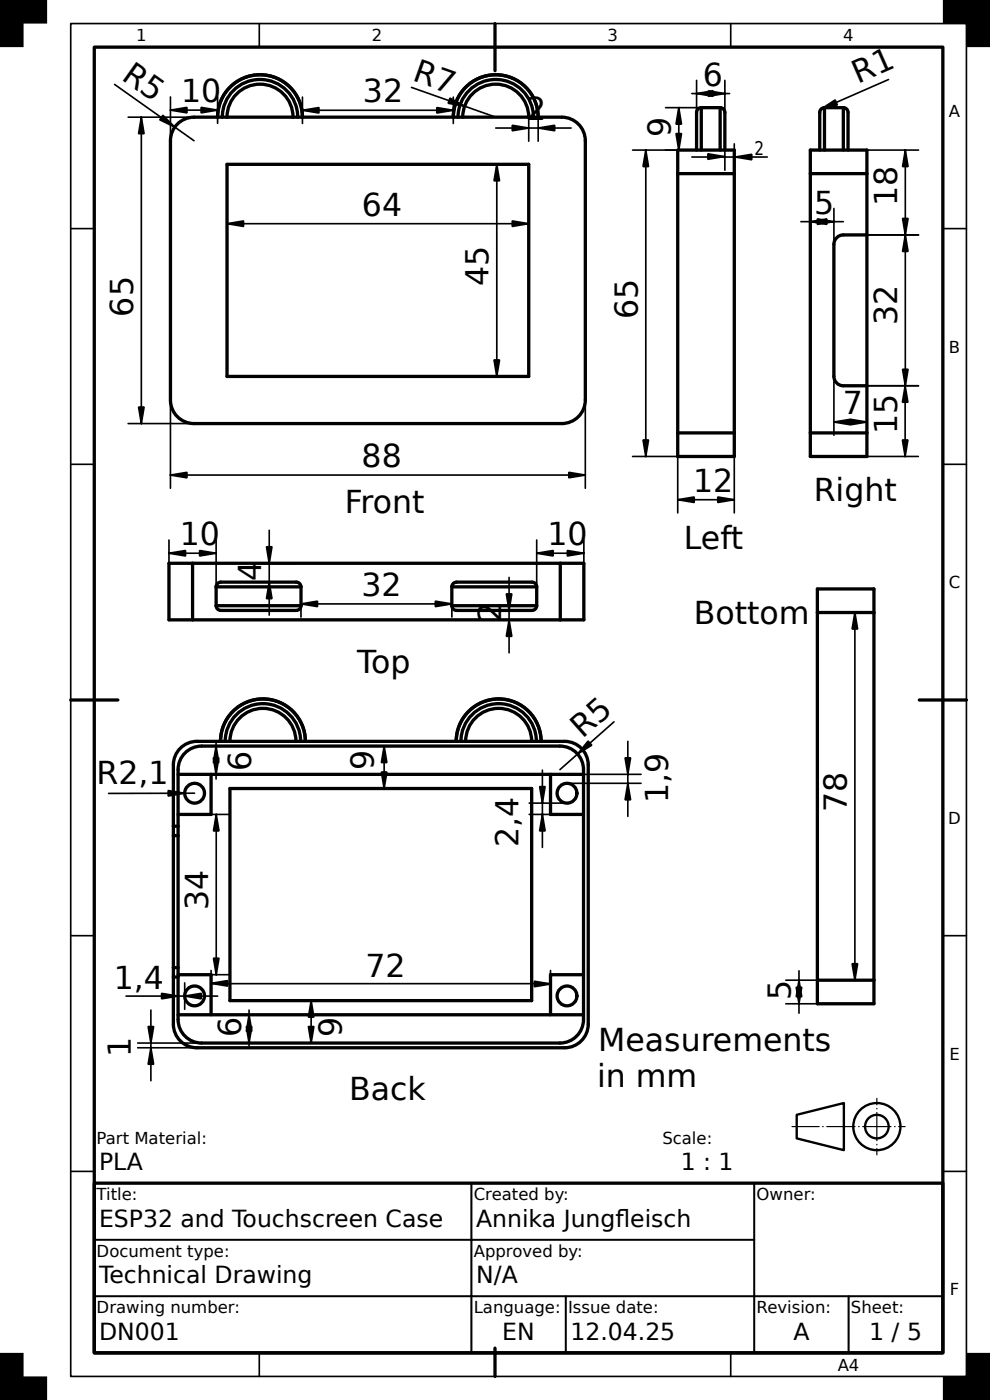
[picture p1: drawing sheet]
<svg xmlns="http://www.w3.org/2000/svg" width="210mm" height="297mm" viewBox="0 0 210 297" stroke-linecap="round" stroke-linejoin="round" font-family="sans-serif">
<path d="M20 10h180v277h-180zM105 5v10M15 148.5h10M195 148.5h10M20 251h180v36h-180zM105 286v6" fill="none" stroke="#000" stroke-width=".7"/>
<g fill="none" stroke="#000" stroke-width=".35">
<path d="M15 5h190v287h-190zM55 5v5M155 5v5M15 48.5h5M200 48.5h5M15 98.5h5M200 98.5h5M15 198.5h5M200 198.5h5M15 248.5h5M20 251h80v12h-80zM100 251h60v12h-60z"/>
<path d="M160 251h40v24h-40zM200 248.5h5M20 275h80v12h-80zM20 263h80v12h-80zM100 275h20v12h-20zM100 263h60v12h-60zM120 275h40v12h-40zM160 275h20v12h-20zM180 275h20v12h-20zM55 287v5M155 287v5"/>
</g>
<path d="M0 0h10v5h-5v5h-5zM200 0h10v10h-5v-5h-5zM0 287h5v5h5v5h-10zM200 292h5v-5h5v10h-10z" fill="#000"/>
<g fill="none" stroke="#000" stroke-width=".5">
<path d="M169 236.5l10-2.5v10l-10-2.5z"/>
<circle cx="186" cy="239" r="5"/>
<circle cx="186" cy="239" r="2.5"/>
</g>
<path d="M168 239h24" fill="none" stroke="#000" stroke-width=".25" stroke-dasharray="6 .7 .1 .7" stroke-dashoffset=".2"/>
<path d="M186 245v-12" fill="none" stroke="#000" stroke-width=".25" stroke-dasharray="6 .7 .1 .7" stroke-dashoffset="4.6"/>
<g fill="#fff">
<path d="M37.3 26.6a5 5 0 0 1 3.9-1.7h5a9 9 0 0 1 9-9 9 9 0 0 1 9 9h32a9 9 0 0 1 9-9 9 9 0 0 1 9 9h5a5 5 0 0 1 5 5v55a5 5 0 0 1-5 5h-78a5 5 0 0 1-5-5v-55a5 5 0 0 1 1.1-3.3z" fill-rule="evenodd"/>
<path d="M37.3 26.6a5 5 0 0 1 3.9-1.7h78a5 5 0 0 1 5 5v55a5 5 0 0 1-5 5h-78a5 5 0 0 1-5-5v-55a5 5 0 0 1 1.1-3.3z" fill-rule="evenodd"/>
<path d="M48.2 34.9h64v45h-64z" fill-rule="evenodd"/>
<path d="M100.6 19.6a7 7 0 0 1 7.5-1.1 7 7 0 0 1 4.1 6.4h-14a7 7 0 0 1 2.4-5.3z" fill-rule="evenodd"/>
<path d="M49.9 20.3a7 7 0 0 1 7.7-2 7 7 0 0 1 4.6 6.6h-14a7 7 0 0 1 1.7-4.6z" fill-rule="evenodd"/>
<path d="M98.8 18.5a9 9 0 0 1 9.8-2 9 9 0 0 1 5.6 8.4h-1a8 8 0 0 0-8-8 8 8 0 0 0-8 8h-1a9 9 0 0 1 2.6-6.4z" fill-rule="evenodd"/>
<path d="M48.8 18.5a9 9 0 0 1 9.8-2 9 9 0 0 1 5.6 8.4h-1a8 8 0 0 0-8-8 8 8 0 0 0-8 8h-1a9 9 0 0 1 2.6-6.4z" fill-rule="evenodd"/>
<path d="M49.5 19.2a8 8 0 0 1 8.7-1.7 8 8 0 0 1 5 7.4h-1a7 7 0 0 0-7-7 7 7 0 0 0-7 7h-1a8 8 0 0 1 2.3-5.7z" fill-rule="evenodd"/>
<path d="M99.5 19.2a8 8 0 0 1 8.7-1.7 8 8 0 0 1 5 7.4h-1a7 7 0 0 0-7-7 7 7 0 0 0-7 7h-1a8 8 0 0 1 2.3-5.7z" fill-rule="evenodd"/>
</g>
<path d="M37.3 26.6a5 5 0 0 1 3.9-1.7h78a5 5 0 0 1 5 5v55a5 5 0 0 1-5 5h-78a5 5 0 0 1-5-5v-55a5 5 0 0 1 1.1-3.3zM46.2 24.9a9 9 0 0 1 9-9 9 9 0 0 1 9 9M47.2 24.9a8 8 0 0 1 8-8 8 8 0 0 1 8 8M48.2 24.9a7 7 0 0 1 7-7 7 7 0 0 1 7 7M48.2 34.9h64v45h-64zM96.2 24.9a9 9 0 0 1 9-9 9 9 0 0 1 9 9M97.2 24.9a8 8 0 0 1 8-8 8 8 0 0 1 8 8M98.2 24.9a7 7 0 0 1 7-7 7 7 0 0 1 7 7" fill="none" stroke="#000" stroke-width=".7"/>
<g fill="none" stroke="#000" stroke-width=".35">
<path d="M24.3 17.9l16.9 12M87.3 18.5l17.9 6.4M27.2 24.9h92M30 24.9v65M36.2 20.6v83M36.2 23.4h10M46.2 20.6v5.6M64.2 23.4h32M64.2 20.6v5.6M96.2 20.6v5.6M105.2 27.2h16M105.4 34.9v45"/>
<path d="M108.2 34.9h-60v15.4M112.2 24.4v5.6M112.2 34.9v15.4M114.2 24.4v5.6M124.2 29.9v73.7M48.2 47.5h64M48.2 79.9h60M27.2 89.9h92M36.2 100.8h88"/>
</g>
<g fill="#000" stroke="#000" stroke-width=".35">
<path d="M30 24.9l.6 3.5h-1.2zM36.2 23.4l3.5-.6v1.1zM34.6 24.5l2.5 2.5-3.2-1.6zM42.7 22.8l3.5 .6-3.5 .5zM64.2 23.4l3.5-.6v1.2zM92.7 22.8l3.5 .6-3.5 .6zM95.4 20.8l3.2 1.7-3.5-.6zM105.4 34.9l.6 3.5h-1.2zM108.7 26.6l3.5 .6-3.5 .5zM114.2 27.2l3.5-.6v1.1zM48.2 47.5l3.5-.6v1.1zM108.7 46.9l3.5 .6-3.5 .5z"/>
<path d="M104.8 76.4h1.2l-.6 3.5zM29.4 86.4h1.2l-.6 3.5zM36.2 100.8l3.5-.6v1.2zM120.7 100.2l3.5 .6-3.5 .6z"/>
</g>
<g fill="#fff">
<path d="M38.6 158.5a5 5 0 0 1 3.2-1.2h5a9 9 0 0 1 9-9 9 9 0 0 1 9 9h32a9 9 0 0 1 9-9 9 9 0 0 1 9 9h5a5 5 0 0 1 5 5v55a5 5 0 0 1-5 5h-78a5 5 0 0 1-5-5v-55a5 5 0 0 1 1.8-3.8z" fill-rule="evenodd"/>
<path d="M44.8 164.3h72v8.5h7v34h-7v8.5h-72v-8.5h-7v-34h7z" fill-rule="evenodd"/>
<path d="M48.8 167.3h64v45h-64z" fill-rule="evenodd"/>
<path d="M37.8 215.3h86a5.1 5.1 0 0 1-5 6h-76a5.1 5.1 0 0 1-5-6z" fill-rule="evenodd"/>
<path d="M39.6 159.5a5 5 0 0 1 3.2-1.2h76a5.1 5.1 0 0 1 5 6h-86a5.4 5.4 0 0 1 1.8-4.8z" fill-rule="evenodd"/>
<path d="M38.6 158.5a5 5 0 0 1 3.2-1.2h78a5 5 0 0 1 5 5v55a5 5 0 0 1-5 5h-78a5 5 0 0 1-5-5v-10h1v9a5 5 0 0 0 5 5h76a5 5 0 0 0 5-5v-53a5 5 0 0 0-5-5h-76a5 5 0 0 0-5 5v12h-1v-13a5 5 0 0 1 1.8-3.8z" fill-rule="evenodd"/>
<path d="M50.5 152.7a7 7 0 0 1 7.7-2 7 7 0 0 1 4.6 6.6h-14a7 7 0 0 1 1.7-4.6z" fill-rule="evenodd"/>
<path d="M101.2 152a7 7 0 0 1 7.5-1.1 7 7 0 0 1 4.1 6.4h-14a7 7 0 0 1 2.4-5.3z" fill-rule="evenodd"/>
<path d="M37.8 206.8h7v8.5h-7z" fill-rule="evenodd"/>
<path d="M116.8 206.8h7v8.5h-7z" fill-rule="evenodd"/>
<path d="M37.8 164.3h7v8.5h-7z" fill-rule="evenodd"/>
<path d="M116.8 164.3h7v8.5h-7z" fill-rule="evenodd"/>
<path d="M36.8 177.3h1v28h-1z" fill-rule="evenodd"/>
<path d="M49.4 150.9a9 9 0 0 1 9.8-1.9 9 9 0 0 1 5.6 8.3h-1a8 8 0 0 0-8-8 8 8 0 0 0-8 8h-1a9 9 0 0 1 2.6-6.4z" fill-rule="evenodd"/>
<path d="M99.4 150.9a9 9 0 0 1 9.8-1.9 9 9 0 0 1 5.6 8.3h-1a8 8 0 0 0-8-8 8 8 0 0 0-8 8h-1a9 9 0 0 1 2.6-6.4z" fill-rule="evenodd"/>
<path d="M100.1 151.6a8 8 0 0 1 8.7-1.7 8 8 0 0 1 5 7.4h-1a7 7 0 0 0-7-7 7 7 0 0 0-7 7h-1a8 8 0 0 1 2.3-5.7z" fill-rule="evenodd"/>
<path d="M50.1 151.6a8 8 0 0 1 8.7-1.7 8 8 0 0 1 5 7.4h-1a7 7 0 0 0-7-7 7 7 0 0 0-7 7h-1a8 8 0 0 1 2.3-5.7z" fill-rule="evenodd"/>
<path d="M36.8 205.3h1v2h-1z" fill-rule="evenodd"/>
<path d="M36.8 175.3h1v2h-1z" fill-rule="evenodd"/>
<circle cx="41.3" cy="168.3" r="2.1"/>
<circle cx="120.3" cy="211.3" r="2.1"/>
<circle cx="120.3" cy="168.3" r="2.1"/>
<circle cx="41.3" cy="211.3" r="2.1"/>
</g>
<g fill="none" stroke="#000" stroke-width=".7">
<path d="M38.6 158.5a5 5 0 0 1 3.2-1.2h78a5 5 0 0 1 5 5v55a5 5 0 0 1-5 5h-78a5 5 0 0 1-5-5v-55a5 5 0 0 1 1.8-3.8zM39.6 159.5a5 5 0 0 1 3.2-1.2h76a5 5 0 0 1 5 5v53a5 5 0 0 1-5 5h-76a5 5 0 0 1-5-5v-53a5 5 0 0 1 1.8-3.8zM46.8 157.3a9 9 0 0 1 9-9 9 9 0 0 1 9 9M47.8 157.3a8 8 0 0 1 8-8 8 8 0 0 1 8 8M48.8 157.3a7 7 0 0 1 7-7 7 7 0 0 1 7 7M96.8 157.3a9 9 0 0 1 9-9 9 9 0 0 1 9 9M97.8 157.3a8 8 0 0 1 8-8 8 8 0 0 1 8 8M98.8 157.3a7 7 0 0 1 7-7 7 7 0 0 1 7 7M36.8 175.3h1M36.8 177.3h1M37.8 164.3h86M44.8 164.3v8.5h-7"/>
<path d="M48.8 167.3h64v45h-64zM116.8 164.3v8.5h7M36.8 207.3h1M36.8 205.3h1M37.8 206.8h7v8.5M37.8 215.3h86M123.8 206.8h-7v8.5"/>
<circle cx="41.3" cy="168.3" r="2.1"/>
<circle cx="120.3" cy="168.3" r="2.1"/>
<circle cx="41.3" cy="211.3" r="2.1"/>
<circle cx="120.3" cy="211.3" r="2.1"/>
</g>
<g fill="none" stroke="#000" stroke-width=".35">
<path d="M43 158.3h75.8M45.8 157.3v8M81.5 158.3v9M130.2 153.1l-11.4 10.2M133.2 157.3v15.9M37.8 172.8h10.9M41.3 168.3h-18.3M43 164.3h75.8M45.9 172.8v34M78.7 167.3h34.1M112.3 172.8h8M112.3 170.4h8"/>
<path d="M115.1 163.4v16.4M120.3 164.3h15.7M120.3 166.2h15.7M26.7 211.3h19.5M32 214.3v15M37.8 206.8h10.9M37.8 208.5v5.6M39.2 208.5v5.6M42.8 215.3h12.8M44.8 208.7h72M44.8 205.9v7.2M48.8 212.3h20"/>
<path d="M52.8 214.3v8M66 212.3v9M116.8 205.9v7.2M29.2 222.3h13.6M29.2 221.3h39.6"/>
</g>
<g fill="#000" stroke="#000" stroke-width=".35">
<path d="M45.8 158.3l.6 3.5h-1.2zM81.5 158.3l.6 3.5h-1.2zM124.8 157.2l.7 .9-3 1.9zM35.7 167.7l3.5 .6-3.5 .6zM45.2 160.8h1.2l-.6 3.5zM45.9 172.8l.6 3.5h-1.2zM80.9 163.8h1.2l-.6 3.5zM115.1 172.8l.5 3.5h-1.1zM114.5 166.9h1.1l-.5 3.5zM132.6 160.8h1.2l-.6 3.5zM133.2 166.2l.6 3.5h-1.2zM34.3 210.7l3.5 .6-3.5 .6z"/>
<path d="M39.2 211.3l3.5-.6v1.2zM44.8 208.6l3.5-.6v1.2zM45.3 203.3h1.2l-.6 3.5zM52.8 215.3l.6 3.5h-1.2zM66 212.3l.6 3.5h-1.2zM113.3 208.2l3.5 .5-3.5 .6zM32 222.3l.6 3.5h-1.2zM31.4 217.8h1.2l-.6 3.5zM52.2 217.8h1.2l-.6 3.5zM65.4 217.8h1.2l-.6 3.5z"/>
</g>
<g fill="#fff">
<path d="M148.1 23.1l.7-.3h4a1 1 0 0 1 1 1v8h2v65h-12v-65h4v-8z" fill-rule="evenodd"/>
<path d="M143.8 36.8h12v55h-12z" fill-rule="evenodd"/>
<path d="M143.8 31.8h12v5h-12z" fill-rule="evenodd"/>
<path d="M143.8 91.8h12v5h-12z" fill-rule="evenodd"/>
<path d="M148.8 22.8h4v9h-4z" fill-rule="evenodd"/>
<path d="M148.1 23.1l.7-.3v9h-1v-8z" fill-rule="evenodd"/>
<path d="M152.8 22.8a1 1 0 0 1 1 1v8h-1z" fill-rule="evenodd"/>
</g>
<path d="M143.8 31.8h12v65h-12zM143.8 36.8h12M148.8 22.8a1 1 0 0 0-1 1v8M148.8 22.8h4M148.8 22.8v9M152.8 22.8a1 1 0 0 1 1 1v8M152.8 22.8v9M143.8 91.8h12" fill="none" stroke="#000" stroke-width=".7"/>
<g fill="none" stroke="#000" stroke-width=".35">
<path d="M146.8 19.8h8M147.8 17v6.8M153.8 17v6.8M134.2 31.8h18.6M137 31.8v65M141.2 22.8h11.6M144 22.8v9M146.8 33.3h16M153.8 30.5v5.6M155.8 30.5v5.6M134.2 96.8h9.6v12M155.8 96.8v12"/>
<path d="M143.8 106h12"/>
</g>
<path d="M147.8 19.8l3.5-.5v1.1zM150.3 19.3l3.5 .5-3.5 .6zM137 31.8l.6 3.5h-1.2zM143.4 28.3h1.2l-.6 3.5zM144 22.8l.6 3.5h-1.2zM150.2 32.6l3.5 .6-3.5 .6zM156 33.3l3.5-.6v1.2zM136.4 93.3h1.2l-.6 3.5zM143.8 106l3.5-.6v1.2zM152.3 105.4l3.5 .6-3.5 .6z" fill="#000" stroke="#000" stroke-width=".35"/>
<g fill="#fff">
<path d="M174.2 23.1l.7-.3h4a1 1 0 0 1 1 1v8h4v65h-12v-65h2v-8z" fill-rule="evenodd"/>
<path d="M171.9 36.8h12v13h-5a2 2 0 0 0-2 2v28a2 2 0 0 0 2 2h5v10h-12z" fill-rule="evenodd"/>
<path d="M177.5 50.4l.9-.5 .5-.1h5v32h-5a2 2 0 0 1-2-2v-28l.1-.5z" fill-rule="evenodd"/>
<path d="M171.9 91.8h12v5h-12z" fill-rule="evenodd"/>
<path d="M171.9 31.8h12v5h-12z" fill-rule="evenodd"/>
<path d="M174.9 22.8h4v9h-4z" fill-rule="evenodd"/>
<path d="M178.9 22.8a1 1 0 0 1 1 1v8h-1z" fill-rule="evenodd"/>
<path d="M174.2 23.1l.7-.3v9h-1v-8z" fill-rule="evenodd"/>
</g>
<path d="M171.9 31.8h12v65h-12zM171.9 36.8h12M174.9 22.8a1 1 0 0 0-1 1v8M174.9 22.8h4M174.9 22.8v9M178.9 22.8a1 1 0 0 1 1 1v8M178.9 22.8v9M183.9 49.8h-5a2 2 0 0 0-2 2v28a2 2 0 0 0 2 2h5M171.9 91.8h12" fill="none" stroke="#000" stroke-width=".7"/>
<path d="M188.5 16.9l-14.3 6.2M183.9 31.8h10.9M192 31.8v65M169.9 47h9M171.9 44.2v7.6M176.9 44.2v7.6M183.9 49.8h10.9M176.9 79.8v12.5M183.9 79.8v12.5M176.9 89.5h7M183.9 96.8h10.9M183.9 81.8h10.9" fill="none" stroke="#000" stroke-width=".35"/>
<path d="M174.2 23.1l3-1.9 .4 1.1zM192 31.8l.6 3.5h-1.1zM171.9 47l3.5-.6v1.2zM173.4 46.4l3.5 .6-3.5 .6zM192 49.8l.6 3.5h-1.1zM191.5 46.3h1.1l-.6 3.5zM176.9 89.5l3.5-.6v1.2zM180.4 88.9l3.5 .6-3.5 .6zM191.4 93.3h1.2l-.6 3.5zM192 81.8l.6 3.5h-1.2zM191.5 78.3h1.1l-.6 3.5z" fill="#000" stroke="#000" stroke-width=".35"/>
<g fill="#fff">
<path d="M35.8 119.5h88v12h-88z" fill-rule="evenodd"/>
<path d="M40.8 119.5h78v12h-78z" fill-rule="evenodd"/>
<path d="M46.1 123.8l.7-.3h16a1 1 0 0 1 1 1v4a1 1 0 0 1-1 1h-16a1 1 0 0 1-1-1v-4z" fill-rule="evenodd"/>
<path d="M96.1 123.8l.7-.3h16a1 1 0 0 1 1 1v4a1 1 0 0 1-1 1h-16a1 1 0 0 1-1-1v-4z" fill-rule="evenodd"/>
<path d="M45.8 124.5h18v4h-18z" fill-rule="evenodd"/>
<path d="M95.8 124.5h18v4h-18z" fill-rule="evenodd"/>
<path d="M35.8 119.5h5v12h-5z" fill-rule="evenodd"/>
<path d="M118.8 119.5h5v12h-5z" fill-rule="evenodd"/>
<path d="M46.1 123.8l.7-.3h16a1 1 0 0 1 1 1h-18z" fill-rule="evenodd"/>
<path d="M45.8 128.5h18a1 1 0 0 1-1 1h-16a1 1 0 0 1-1-1z" fill-rule="evenodd"/>
<path d="M96.1 123.8l.7-.3h16a1 1 0 0 1 1 1h-18z" fill-rule="evenodd"/>
<path d="M95.8 128.5h18a1 1 0 0 1-1 1h-16a1 1 0 0 1-1-1z" fill-rule="evenodd"/>
</g>
<g fill="none" stroke="#000" stroke-width=".7">
<path d="M35.8 119.5h88v12h-88zM40.8 119.5v12M118.8 119.5v12M45.8 124.5a1 1 0 0 1 1-1h16a1 1 0 0 1 1 1M45.8 128.5a1 1 0 0 0 1 1h16a1 1 0 0 0 1-1M45.8 124.5v4M45.8 128.5h18M45.8 124.5h18M63.8 124.5v4M95.8 128.5a1 1 0 0 0 1 1h16a1 1 0 0 0 1-1M95.8 124.5a1 1 0 0 1 1-1h16a1 1 0 0 1 1 1M95.8 124.5v4"/>
<path d="M95.8 128.5h18M95.8 124.5h18M113.8 124.5v4"/>
</g>
<g fill="none" stroke="#000" stroke-width=".35">
<path d="M35.8 117.4h10M35.8 114.6v13.9M45.8 114.6v13.9M54.3 119.5h8.5M57.1 112.5v18M113.8 117.4h10M113.8 114.6v9.9M123.8 114.6v9.9M54.3 123.5h8.5M63.8 128.1h32M63.8 124.5v6.4M95.8 124.5v6.4"/>
<path d="M105.2 131.5h7.6M105.2 129.5h7.6M108 122.5v16"/>
</g>
<path d="M35.8 117.4l3.5-.6v1.1zM42.3 116.8l3.5 .6-3.5 .5zM56.5 116h1.2l-.6 3.5zM113.8 117.4l3.5-.6v1.1zM120.3 116.8l3.5 .6-3.5 .5zM57.1 123.5l.6 3.5h-1.2zM63.8 128.1l3.5-.6v1.2zM92.3 127.5l3.5 .6-3.5 .6zM108 131.5l.6 3.5h-1.2zM107.4 126h1.2l-.6 3.5z" fill="#000" stroke="#000" stroke-width=".35"/>
<g fill="#fff">
<path d="M173.4 124.9h12v88h-12z" fill-rule="evenodd"/>
<path d="M173.4 129.9h12v78h-12z" fill-rule="evenodd"/>
<path d="M173.4 207.9h12v5h-12z" fill-rule="evenodd"/>
<path d="M173.4 124.9h12v5h-12z" fill-rule="evenodd"/>
</g>
<path d="M173.4 124.9h12v88h-12zM173.4 129.9h12M173.4 207.9h12" fill="none" stroke="#000" stroke-width=".7"/>
<path d="M173.4 129.9h10.7M181.3 129.9v78M166.7 212.9h6.7M166.7 207.9h17.4M169.5 205.9v9" fill="none" stroke="#000" stroke-width=".35"/>
<path d="M181.3 129.9l.6 3.5h-1.1zM168.9 209.4h1.2l-.6 3.5zM169.5 207.9l.6 3.5h-1.2zM180.8 204.4h1.1l-.6 3.5z" fill="#000" stroke="#000" stroke-width=".35"/>
<g font-size="6.7">
<text x="25.5" y="16.7" transform="rotate(35 25.5 16.7)">R5</text>
<text x="87.3" y="17" transform="rotate(19 87.3 17)">R7</text>
<text x="182" y="17.9" transform="rotate(-24 182 17.9)">R1</text>
<text x="38.4" y="21.7">10</text>
<text x="77" y="21.7">32</text>
<text x="149.1" y="18.1">6</text>
<text x="111.6" y="25.5">2</text>
<text x="142.3" y="29" transform="rotate(-90 142.3 29)">9</text>
<text x="76.8" y="45.7">64</text>
<text x="172.7" y="45.3">5</text>
<text x="190.3" y="43.7" transform="rotate(-90 190.3 43.7)">18</text>
<text x="103.7" y="60.7" transform="rotate(-90 103.7 60.7)">45</text>
<text x="28.3" y="67.2" transform="rotate(-90 28.3 67.2)">65</text>
<text x="135.3" y="67.7" transform="rotate(-90 135.3 67.7)">65</text>
<text x="190.3" y="69" transform="rotate(-90 190.3 69)">32</text>
<text x="178.8" y="87.8">7</text>
<text x="190.3" y="92.1" transform="rotate(-90 190.3 92.1)">15</text>
<text x="76.7" y="99.1">88</text>
<text x="147.1" y="104.3">12</text>
<text x="172.6" y="106.4">Right</text>
<text x="73.1" y="108.9">Front</text>
<text x="38.1" y="115.7">10</text>
<text x="116.1" y="115.7">10</text>
<text x="145.1" y="116.4">Left</text>
<text x="55.4" y="123.2" transform="rotate(-90 55.4 123.2)">4</text>
<text x="76.7" y="126.4">32</text>
<text x="106.3" y="132.1" transform="rotate(-90 106.3 132.1)">2</text>
<text x="147.2" y="132.4">Bottom</text>
<text x="75.8" y="142.7">Top</text>
<text x="123.5" y="156.8" transform="rotate(-42 123.5 156.8)">R5</text>
<text x="20.5" y="166.3">R2,1</text>
<text x="53.3" y="163.6" transform="rotate(-90 53.3 163.6)">6</text>
<text x="79.3" y="163.4" transform="rotate(-90 79.3 163.4)">9</text>
<text x="141.7" y="170.4" transform="rotate(-90 141.7 170.4)">1,9</text>
<text x="179.6" y="172.3" transform="rotate(-90 179.6 172.3)">78</text>
<text x="110" y="179.7" transform="rotate(-90 110 179.7)">2,4</text>
<text x="44.1" y="193.1" transform="rotate(-90 44.1 193.1)">34</text>
<text x="24.1" y="209.8">1,4</text>
<text x="77.5" y="207.3">72</text>
<text x="167.8" y="212.1" transform="rotate(-90 167.8 212.1)">5</text>
<text x="51.1" y="219.9" transform="rotate(-90 51.1 219.9)">6</text>
<text x="72.5" y="220" transform="rotate(-90 72.5 220)">9</text>
<text x="27.7" y="224.2" transform="rotate(-90 27.7 224.2)">1</text>
<text x="126.9" y="222.9">Measurements</text>
<text x="74" y="233.3">Back</text>
<text x="126.6" y="230.5">in mm</text>
</g>
<g font-size="5">
<text x="21" y="248.2">PLA</text>
<text x="144.4" y="248.2">1 : 1</text>
<text x="21" y="260.2">ESP32 and Touchscreen Case</text>
<text x="101" y="260.2">Annika Jungfeisch</text>
<text x="130.6" y="260.2">l</text>
<text x="21" y="272.2">Technical Drawing</text>
<text x="101" y="272.2">N/A</text>
<text x="21" y="284.2">DN001</text>
<text x="106.5" y="284.2">EN</text>
<text x="121" y="284.2">12.04.25</text>
<text x="168.3" y="284.2">A</text>
<text x="184.4" y="284.2">1 / 5</text>
</g>
<text font-size="4" x="160" y="32.8">2</text>
<g font-size="3.5">
<text x="28.9" y="8.8">1</text>
<text x="78.9" y="8.8">2</text>
<text x="128.9" y="8.8">3</text>
<text x="178.9" y="8.8">4</text>
<text x="201.3" y="24.8">A</text>
<text x="201.3" y="74.8">B</text>
<text x="201.3" y="124.8">C</text>
<text x="201.2" y="174.8">D</text>
<text x="201.4" y="224.8">E</text>
<text x="20.5" y="242.6">Part Material:</text>
<text x="140.5" y="242.6">Scale:</text>
<text x="20.5" y="254.6">Title:</text>
<text x="100.5" y="254.6">Created by:</text>
<text x="160.5" y="254.6">Owner:</text>
<text x="20.5" y="266.6">Document type:</text>
<text x="100.5" y="266.6">Approved by:</text>
<text x="201.5" y="274.8">F</text>
<text x="20.5" y="278.6">Drawing number:</text>
<text x="100.5" y="278.6">Language:</text>
<text x="120.5" y="278.6">Issue date:</text>
<text x="160.5" y="278.6">Revision:</text>
<text x="180.5" y="278.6">Sheet:</text>
<text x="177.7" y="290.8">A4</text>
</g>
</svg>
